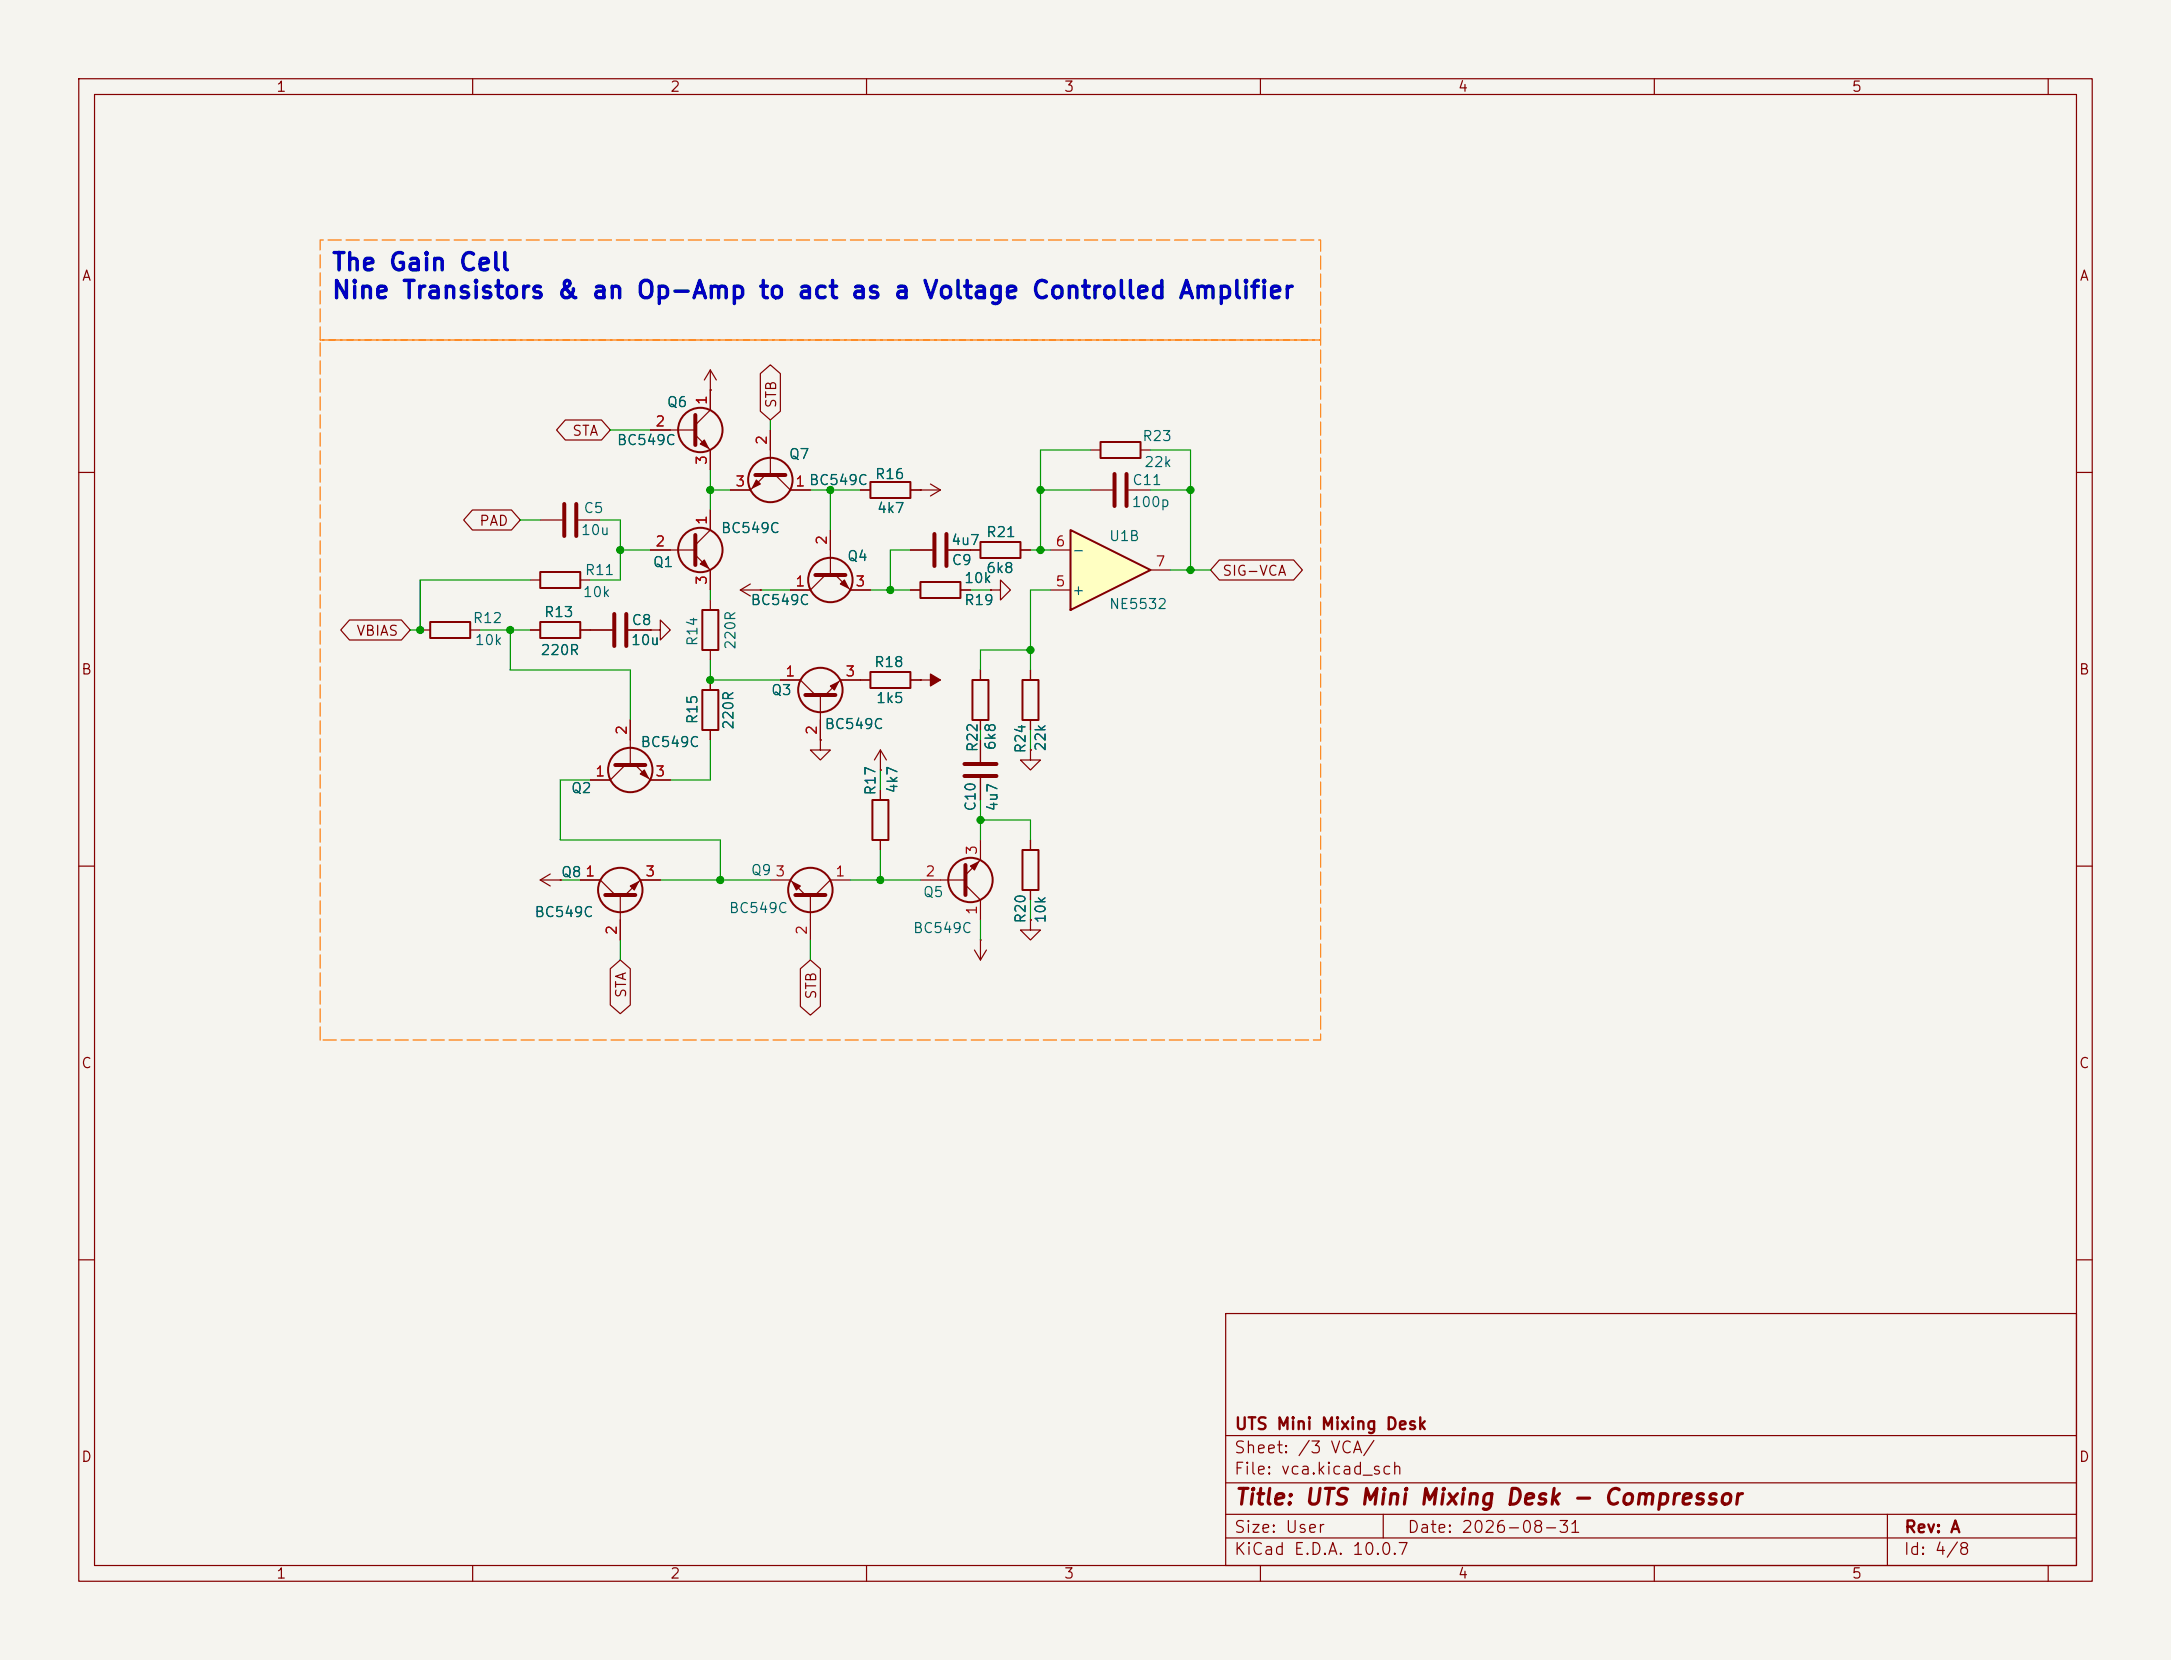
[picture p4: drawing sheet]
<svg xmlns="http://www.w3.org/2000/svg" width="276mm" height="211mm" viewBox="0 0 276 211" stroke-linecap="round" stroke-linejoin="round" font-family="sans-serif">
<path d="M0 0h275.6v210.8h-275.6z" fill="#f5f4ef" stroke="#f5f4ef" stroke-width=".13"/>
<g fill="none" stroke="#840000" stroke-width=".15">
<path d="M10 10h255.6v190.8h-255.6zM12 12h251.6v186.8h-251.6zM60 10v2M110 10v2M160 10v2M210 10v2M260 10v2M10 60h2M82.5 54.6h5.8M88.3 55.2l1.9 1.9v2.6M90.2 49.5v2.6l-1.9 1.9M138.4 57.1h1.3"/>
<path d="M144.8 57.1h1.2M263.6 60h2M90.2 76.2v1.3M94 74.9h2.5M94 74.9l1.2 .8M95.2 74.2l-1.2 .7M96.5 74.9h.1M104.8 73l-1.9 1.9h-2.6M105.4 67.3v5.7M106 73l1.9 1.9h2.6M109.2 62.2h1.3M115.6 62.2h1.2"/>
<path d="M138.4 62.2h2.8M143.3 62.2h2.7M53.3 80h1.3M59.7 80h1.3M67.3 80h1.3M73.7 80h4M79.4 97.2l-1.9 1.9h-2.6M79.8 80h2.7M80 91.4v5.8M80.6 97.2l1.9 1.9h2.6M82.5 80h1.3v-1.3l1.3 1.3-1.3 1.3v-1.3M82.5 80h.1"/>
<path d="M90.2 82.5v1.3M90.2 86.4v1.2M90.2 92.7v1.3M104.1 94v1.2h1.3l-1.3 1.3-1.2-1.3h1.2M104.1 94h.1M109.2 86.4h1.3M111.8 97.8h.1M111.8 95.2v2.6M111.8 95.2l-.8 1.3M111.8 95.2l.7 1.3M115.6 86.4h3.8M116.8 86.4h.1"/>
<path d="M124.5 85.1v1.3M124.5 91.4v1.3M124.5 94v2.8M124.5 98.8v2.8M130.8 95.2v1.3h1.3l-1.3 1.3-1.3-1.3h1.3M130.8 95.2h.1M130.8 85.1v1.3M130.8 91.4v1.3M10 110h2M68.6 111.8h2.5M68.6 111.8l1.2 .7M69.8 111l-1.2 .8"/>
<path d="M71.1 111.8h.1M73.7 111.8h2.5l1.9 1.9M78.7 113.7v5.7M83.8 111.8h-2.5l-1.9 1.9M111.8 100.3v1.3M111.8 106.7v1.2M116.8 111.8h5.8M122.6 112.4l1.9 1.9v2.5M124.5 119.4h.1M124.5 106.7v2.5l-1.9 1.9M124.5 119.4v2.5M130.8 116.8v1.3h1.3l-1.3 1.3-1.3-1.3h1.3"/>
<path d="M130.8 116.8h.1M130.8 106.7v1.2M130.8 113v1.3M263.6 110h2M123.7 120.6l.8 1.3M125.2 120.6l-.7 1.3M10 160h2M263.6 160h2M155.6 166.8h108v32h-108zM60 198.8v2M110 198.8v2M155.6 195.3h108"/>
<path d="M155.6 192.3h108M155.6 188.3h108M155.6 182.3h108M160 198.8v2M175.6 192.3v3M210 198.8v2M239.6 192.3v6.5M260 198.8v2"/>
</g>
<g fill="none" stroke="#840000" stroke-width=".25">
<path d="M139.7 56.1h5.1v2.1h-5.1zM54.6 79h5.1v2h-5.1zM68.6 79h5.1v2h-5.1zM89.2 77.5h2v5h-2zM110.5 61.2h5.1v2h-5.1zM89.2 87.6h2v5.1h-2zM110.5 85.3h5.1v2.1h-5.1zM123.4 86.4h2.1v5h-2.1zM129.8 86.4h2v5h-2zM110.7 101.6h2.1v5.1h-2.1zM129.8 107.9h2v5.1h-2z"/>
<circle cx="88.9" cy="54.6" r="2.82"/>
<circle cx="105.4" cy="73.7" r="2.82"/>
<circle cx="80" cy="97.8" r="2.82"/>
<circle cx="78.7" cy="113" r="2.82"/>
<circle cx="123.2" cy="111.8" r="2.82"/>
</g>
<path d="M88.3 52.7v3.8M78 78v4M79.5 78v4M103.5 73h3.8M141.5 60.2v4.1M143 60.2v4.1M78.1 97.2h3.8M122.4 97h4.1M122.4 98.6h4.1M76.8 113.7h3.8M122.6 109.9v3.8" fill="none" stroke="#840000" stroke-width=".51"/>
<g fill="#840000" stroke="#840000" stroke-width=".15">
<path d="M106.7 74.2l.5-.5 .5 1z"/>
<path d="M118.1 85.6l1.3 .8-1.3 .7z"/>
<path d="M81.3 98.3l.5-.5 .5 1z"/>
<path d="M80 112.5l1-.5-.5 1z"/>
<path d="M123.2 110l1-.5-.5 1z"/>
<path d="M88.9 56.4l.5-.5 .5 1z"/>
</g>
<path d="M135.9 67.3l10.1 5.1-10.1 5.1z" fill="#ffffc2"/>
<g fill="none" stroke="#840000" stroke-width=".25">
<path d="M68.6 72.6h5.1v2.1h-5.1zM116.8 73.9h5.1v2h-5.1zM124.5 68.8h5v2.1h-5zM135.9 67.3l10.1 5.1-10.1 5.1z"/>
<circle cx="88.9" cy="69.8" r="2.82"/>
<circle cx="97.8" cy="61" r="2.82"/>
<circle cx="104.1" cy="87.6" r="2.82"/>
<circle cx="102.9" cy="113" r="2.82"/>
</g>
<g fill="none" stroke="#840000" stroke-width=".15">
<path d="M71.8 53.3h4.6l1.1 1.3-1.1 1.3h-4.6l-1.2-1.3zM82.5 54.6h2.6M90.2 49.5h.1M90.2 47l-.8 1.3M90.2 47l.7 1.3M90.2 47v5.1M90.2 57.1v2.6M96.5 47.4l1.3-1.1 1.3 1.1v4.8l-1.3 1.1-1.3-1.1zM97.8 54.6v5.7M44.4 78.7h6.6l1.1 1.3-1.1 1.3h-6.6l-1.1-1.3zM60 64.8h4.9l1.1 1.2-1.1 1.3h-4.9l-1.1-1.3zM67.3 73.7h1.3"/>
<path d="M68.6 66h2.8M73.4 66h2.8M73.7 73.7h1.2M82.5 69.8h5.8M88.3 70.5l1.9 1.9v2.5M90.2 64.8v2.5l-1.9 1.9M96.5 74.9h.1M97.2 60.3l-2 1.9h-2.5M98.4 60.3l1.9 1.9h2.6M100.3 74.9h2.6M105.4 67.3v2.5M107.9 74.9h2.6"/>
<path d="M109.2 62.2h1.3M115.6 74.9h1.2M115.6 69.8h2.8M115.6 62.2h3.8M116.8 62.2h.1M118.1 61.5l1.3 .7M119.4 62.2l-1.3 .8M120.4 69.8h4.1M121.9 74.9h1.3M125.7 74.9h1.3v-1.2l1.3 1.2-1.3 1.3v-1.3M125.7 74.9h.1M129.5 69.8h1.3"/>
<path d="M133.3 74.9h2.6M133.3 69.8h2.6M146 72.4h2.6M154.8 71.1h9.4l1.1 1.3-1.1 1.3h-9.4l-1.1-1.3zM67.3 80h1.3M73.7 80h4M74.9 99.1h2.6M79.8 80h2.7M80 91.4v2.6M82.5 80h.1M82.5 99.1h2.6M90.2 86.4v1.2"/>
<path d="M90.2 92.7v1.3M99.1 86.4h2.5l1.9 1.9M104.1 94h.1M104.1 88.3v5.7M110.5 86.4h-3.8l-1.9 1.9M111.8 97.8h.1M115.6 86.4h1.2M116.8 86.4h.1M124.5 85.1v1.3M124.5 91.4v1.3M124.5 94v2.8M124.5 98.8v2.8"/>
<path d="M130.8 95.2h.1M130.8 85.1v1.3M130.8 91.4v1.3M71.1 111.8h.1M73.7 111.8h2.5M78.7 116.8v2.6M81.3 111.8h2.5M97.8 111.8h2.5l1.9 1.9M102.9 113.7v5.7M107.9 111.8h-2.5l-1.9 1.9M111.8 100.3v1.3M111.8 106.7v1.2"/>
<path d="M130.8 116.8h.1M130.8 106.7v1.2M130.8 113v1.3M77.5 123l1.2-1.1 1.3 1.1v4.6l-1.3 1.1-1.2-1.1zM101.6 123l1.3-1.1 1.2 1.1v4.8l-1.2 1.1-1.3-1.1z"/>
</g>
<path d="M71.6 64v4.1M73.2 64v4.1M88.3 67.9v3.9M95.9 60.3h3.8M118.6 67.8v4.1M120.1 67.8v4.1M102.2 88.3h3.8M101 113.7h3.8" fill="none" stroke="#840000" stroke-width=".51"/>
<g fill="#840000" stroke="#840000" stroke-width=".15">
<path d="M105.4 87.1l1-.5-.5 1z"/>
<path d="M100.6 112l1 .5-.5 .5z"/>
<path d="M96 61l.5 .5-1 .5z"/>
<path d="M88.9 71.6l.5-.5 .5 1z"/>
</g>
<path d="M40.6 43.2v-12.7h127v12.7h-127M40.6 132.1v-88.9h127v88.9h-127" fill="none" stroke="#f70" stroke-width=".15" stroke-dasharray="1.7 .6"/>
<g fill="none" stroke="#009600" stroke-width=".15">
<path d="M77.5 54.6h5M90.2 59.7v5.1M97.8 53.3v1.3M138.4 57.1h-6.3v12.7M146 57.1h5.1v15.3M66 66h2.6M67.3 73.7h-14v6.3h-1.2M76.2 66h2.5v7.7h-3.8M78.7 69.8h3.8M90.2 74.9v1.3M90.2 62.2h2.5M96.5 74.9h3.8"/>
<path d="M102.9 62.2h6.3M105.4 62.2v5.1M110.5 74.9h5.1M115.6 69.8h-2.6v5.1M123.2 74.9h2.5M130.8 69.8h2.5M132.1 62.2h6.3M133.3 74.9h-2.5v10.2M146 62.2h5.1M148.6 72.4h5.1M61 80h6.3M64.8 80v5.1h15.2v6.3"/>
<path d="M74.9 99.1h-3.8v7.6h20.3v5.1M90.2 83.8v2.6h8.9M90.2 94v5.1h-5.1M111.8 97.8v2.5M124.5 92.7v1.3M130.8 92.7v2.5M130.8 82.5h-6.3v2.6M71.1 111.8h2.6M78.7 119.4v2.5M83.8 111.8h14M102.9 119.4v2.5M107.9 111.8h8.9"/>
<path d="M111.8 107.9v3.9M124.5 104.1h6.3v2.6M124.5 101.6v5.1M124.5 116.8v2.6M130.8 114.3v2.5"/>
</g>
<g fill="#009600" stroke="#009600" stroke-width=".13">
<circle cx="105.4" cy="62.2" r=".46"/>
<circle cx="90.2" cy="62.2" r=".46"/>
<circle cx="64.8" cy="80" r=".46"/>
<circle cx="53.3" cy="80" r=".46"/>
<circle cx="113" cy="74.9" r=".46"/>
<circle cx="111.8" cy="111.8" r=".46"/>
<circle cx="130.8" cy="82.5" r=".46"/>
<circle cx="124.5" cy="104.1" r=".46"/>
<circle cx="132.1" cy="62.2" r=".46"/>
<circle cx="132.1" cy="69.8" r=".46"/>
<circle cx="151.1" cy="62.2" r=".46"/>
<circle cx="151.1" cy="72.4" r=".46"/>
<circle cx="91.4" cy="111.8" r=".46"/>
<circle cx="90.2" cy="86.4" r=".46"/>
<circle cx="78.7" cy="69.8" r=".46"/>
</g>
<g font-size="2.2" fill="#0000c2">
<text x="42" y="34.9">The Gain Cell</text>
<text x="42" y="38.5">Nine Transistors &amp; an Op-Amp to act as a Voltage Controlled Amplifier</text>
</g>
<text font-size="2" fill="#840000" x="156.6" y="191.6">Title: UTS Mini Mixing Desk - Compressor</text>
<g font-size="1.5" fill="#840000">
<text x="156.5" y="185">Sheet: /3 VCA/</text>
<text x="156.6" y="182">UTS Mini Mixing Desk</text>
<text x="156.5" y="187.7">File: vca.kicad_sch</text>
<text x="156.5" y="197.9">KiCad E.D.A. 10.0.7</text>
<text x="156.5" y="195.1">Size: User</text>
<text x="178.5" y="195.1">Date: 2026-08-31</text>
<text x="241.5" y="197.9">Id: 4/8</text>
<text x="241.6" y="195.1">Rev: A</text>
</g>
<g font-size="1.3" fill="#840000">
<text x="35" y="12">1</text>
<text x="85" y="12">2</text>
<text x="135" y="12">3</text>
<text x="185" y="12">4</text>
<text x="235" y="12">5</text>
<text x="10.3" y="36">A</text>
<text x="263.9" y="36">A</text>
<text x="98.8" y="51.9" transform="rotate(-90 98.8 51.9)">STB</text>
<text x="72.5" y="55.7">STA</text>
<text x="60.8" y="67.1">PAD</text>
<text x="155.1" y="73.4">SIG-VCA</text>
<text x="45.2" y="81.1">VBIAS</text>
<text x="10.2" y="86">B</text>
<text x="263.8" y="86">B</text>
<text x="79.8" y="126.8" transform="rotate(-90 79.8 126.8)">STA</text>
<text x="103.9" y="127" transform="rotate(-90 103.9 127)">STB</text>
<text x="10.2" y="136">C</text>
<text x="263.8" y="136">C</text>
<text x="10.2" y="186">D</text>
<text x="263.8" y="186">D</text>
<text x="35" y="200.8">1</text>
<text x="85" y="200.8">2</text>
<text x="135" y="200.8">3</text>
<text x="185" y="200.8">4</text>
<text x="235" y="200.8">5</text>
</g>
<g font-size="1.3" fill="#006464">
<text x="84.6" y="52">Q6</text>
<text x="78.2" y="56.8">BC549C</text>
<text x="100.1" y="58.6">Q7</text>
<text x="144.9" y="56.3">R23</text>
<text x="145.2" y="59.6">22k</text>
<text x="74" y="65.5">C5</text>
<text x="111" y="61.2">R16</text>
<text x="111.2" y="65.5">4k7</text>
<text x="143.6" y="64.7">100p</text>
<text x="143.6" y="61.9">C11</text>
<text x="73.7" y="68.3">10u</text>
<text x="91.4" y="68">BC549C</text>
<text x="107.5" y="71.6">Q4</text>
<text x="120.7" y="69.5">4u7</text>
<text x="125.1" y="68.5">R21</text>
<text x="136" y="70.8">-</text>
<text x="140.7" y="69">U1B</text>
<text x="73.9" y="76.1">10k</text>
<text x="74.2" y="73.4">R11</text>
<text x="82.8" y="72.3">Q1</text>
<text x="95.2" y="77.2">BC549C</text>
<text x="120.7" y="72.1">C9</text>
<text x="122.3" y="74.4">10k</text>
<text x="122.3" y="77.2">R19</text>
<text x="125.1" y="73.1">6k8</text>
<text x="136" y="75.9">+</text>
<text x="140.7" y="77.7">NE5532</text>
<text x="59.9" y="79.4">R12</text>
<text x="60.2" y="82.2">10k</text>
<text x="68.5" y="83.5">220R</text>
<text x="69" y="78.7">R13</text>
<text x="80" y="82.2">10u</text>
<text x="80.1" y="79.7">C8</text>
<text x="88.8" y="82.2" transform="rotate(-90 88.8 82.2)">R14</text>
<text x="93.7" y="82.6" transform="rotate(-90 93.7 82.6)">220R</text>
<text x="97.8" y="88.6">Q3</text>
<text x="110.9" y="85">R18</text>
<text x="111.1" y="89.6">1k5</text>
<text x="81.2" y="95.2">BC549C</text>
<text x="88.8" y="92.1" transform="rotate(-90 88.8 92.1)">R15</text>
<text x="93.4" y="92.8" transform="rotate(-90 93.4 92.8)">220R</text>
<text x="104.6" y="92.9">BC549C</text>
<text x="124.4" y="95.6" transform="rotate(-90 124.4 95.6)">R22</text>
<text x="126.7" y="95.4" transform="rotate(-90 126.7 95.4)">6k8</text>
<text x="130.5" y="95.8" transform="rotate(-90 130.5 95.8)">R24</text>
<text x="133" y="95.5" transform="rotate(-90 133 95.5)">22k</text>
<text x="72.4" y="101">Q2</text>
<text x="111.5" y="101.1" transform="rotate(-90 111.5 101.1)">R17</text>
<text x="114.2" y="100.9" transform="rotate(-90 114.2 100.9)">4k7</text>
<text x="124.2" y="103.1" transform="rotate(-90 124.2 103.1)">C10</text>
<text x="126.9" y="103.1" transform="rotate(-90 126.9 103.1)">4u7</text>
<text x="71.1" y="111.7">Q8</text>
<text x="95.2" y="111.5">Q9</text>
<text x="67.8" y="116.8">BC549C</text>
<text x="92.4" y="116.3">BC549C</text>
<text x="115.8" y="118.8">BC549C</text>
<text x="117.1" y="114.2">Q5</text>
<text x="130.5" y="117.4" transform="rotate(-90 130.5 117.4)">R20</text>
<text x="133" y="117.4" transform="rotate(-90 133 117.4)">10k</text>
</g>
<g font-size="1.3" fill="#a90000">
<text x="90" y="51.5" transform="rotate(-90 90 51.5)">1</text>
<text x="83.1" y="54.5">2</text>
<text x="90" y="59.2" transform="rotate(-90 90 59.2)">3</text>
<text x="97.7" y="56.6" transform="rotate(-90 97.7 56.6)">2</text>
<text x="93.2" y="62.1">3</text>
<text x="100.9" y="62.1">1 BC549C</text>
<text x="83.1" y="69.7">2</text>
<text x="90" y="66.8" transform="rotate(-90 90 66.8)">1</text>
<text x="105.3" y="69.3" transform="rotate(-90 105.3 69.3)">2</text>
<text x="133.9" y="69.7">6</text>
<text x="90" y="74.4" transform="rotate(-90 90 74.4)">3</text>
<text x="100.9" y="74.8">1</text>
<text x="108.5" y="74.8">3</text>
<text x="133.9" y="74.8">5</text>
<text x="146.6" y="72.3">7</text>
<text x="99.6" y="86.2">1</text>
<text x="107.2" y="86.2">3</text>
<text x="79.9" y="93.4" transform="rotate(-90 79.9 93.4)">2</text>
<text x="104" y="93.4" transform="rotate(-90 104 93.4)">2</text>
<text x="75.5" y="98.9">1</text>
<text x="83.1" y="98.9">3</text>
<text x="74.2" y="111.6">1</text>
<text x="81.8" y="111.6">3</text>
<text x="98.3" y="111.6">3</text>
<text x="105.9" y="111.6">1</text>
<text x="117.4" y="111.6">2</text>
<text x="124.3" y="108.7" transform="rotate(-90 124.3 108.7)">3</text>
<text x="78.6" y="118.8" transform="rotate(-90 78.6 118.8)">2</text>
<text x="102.7" y="118.8" transform="rotate(-90 102.7 118.8)">2</text>
<text x="124.3" y="116.3" transform="rotate(-90 124.3 116.3)">1</text>
</g>
</svg>
